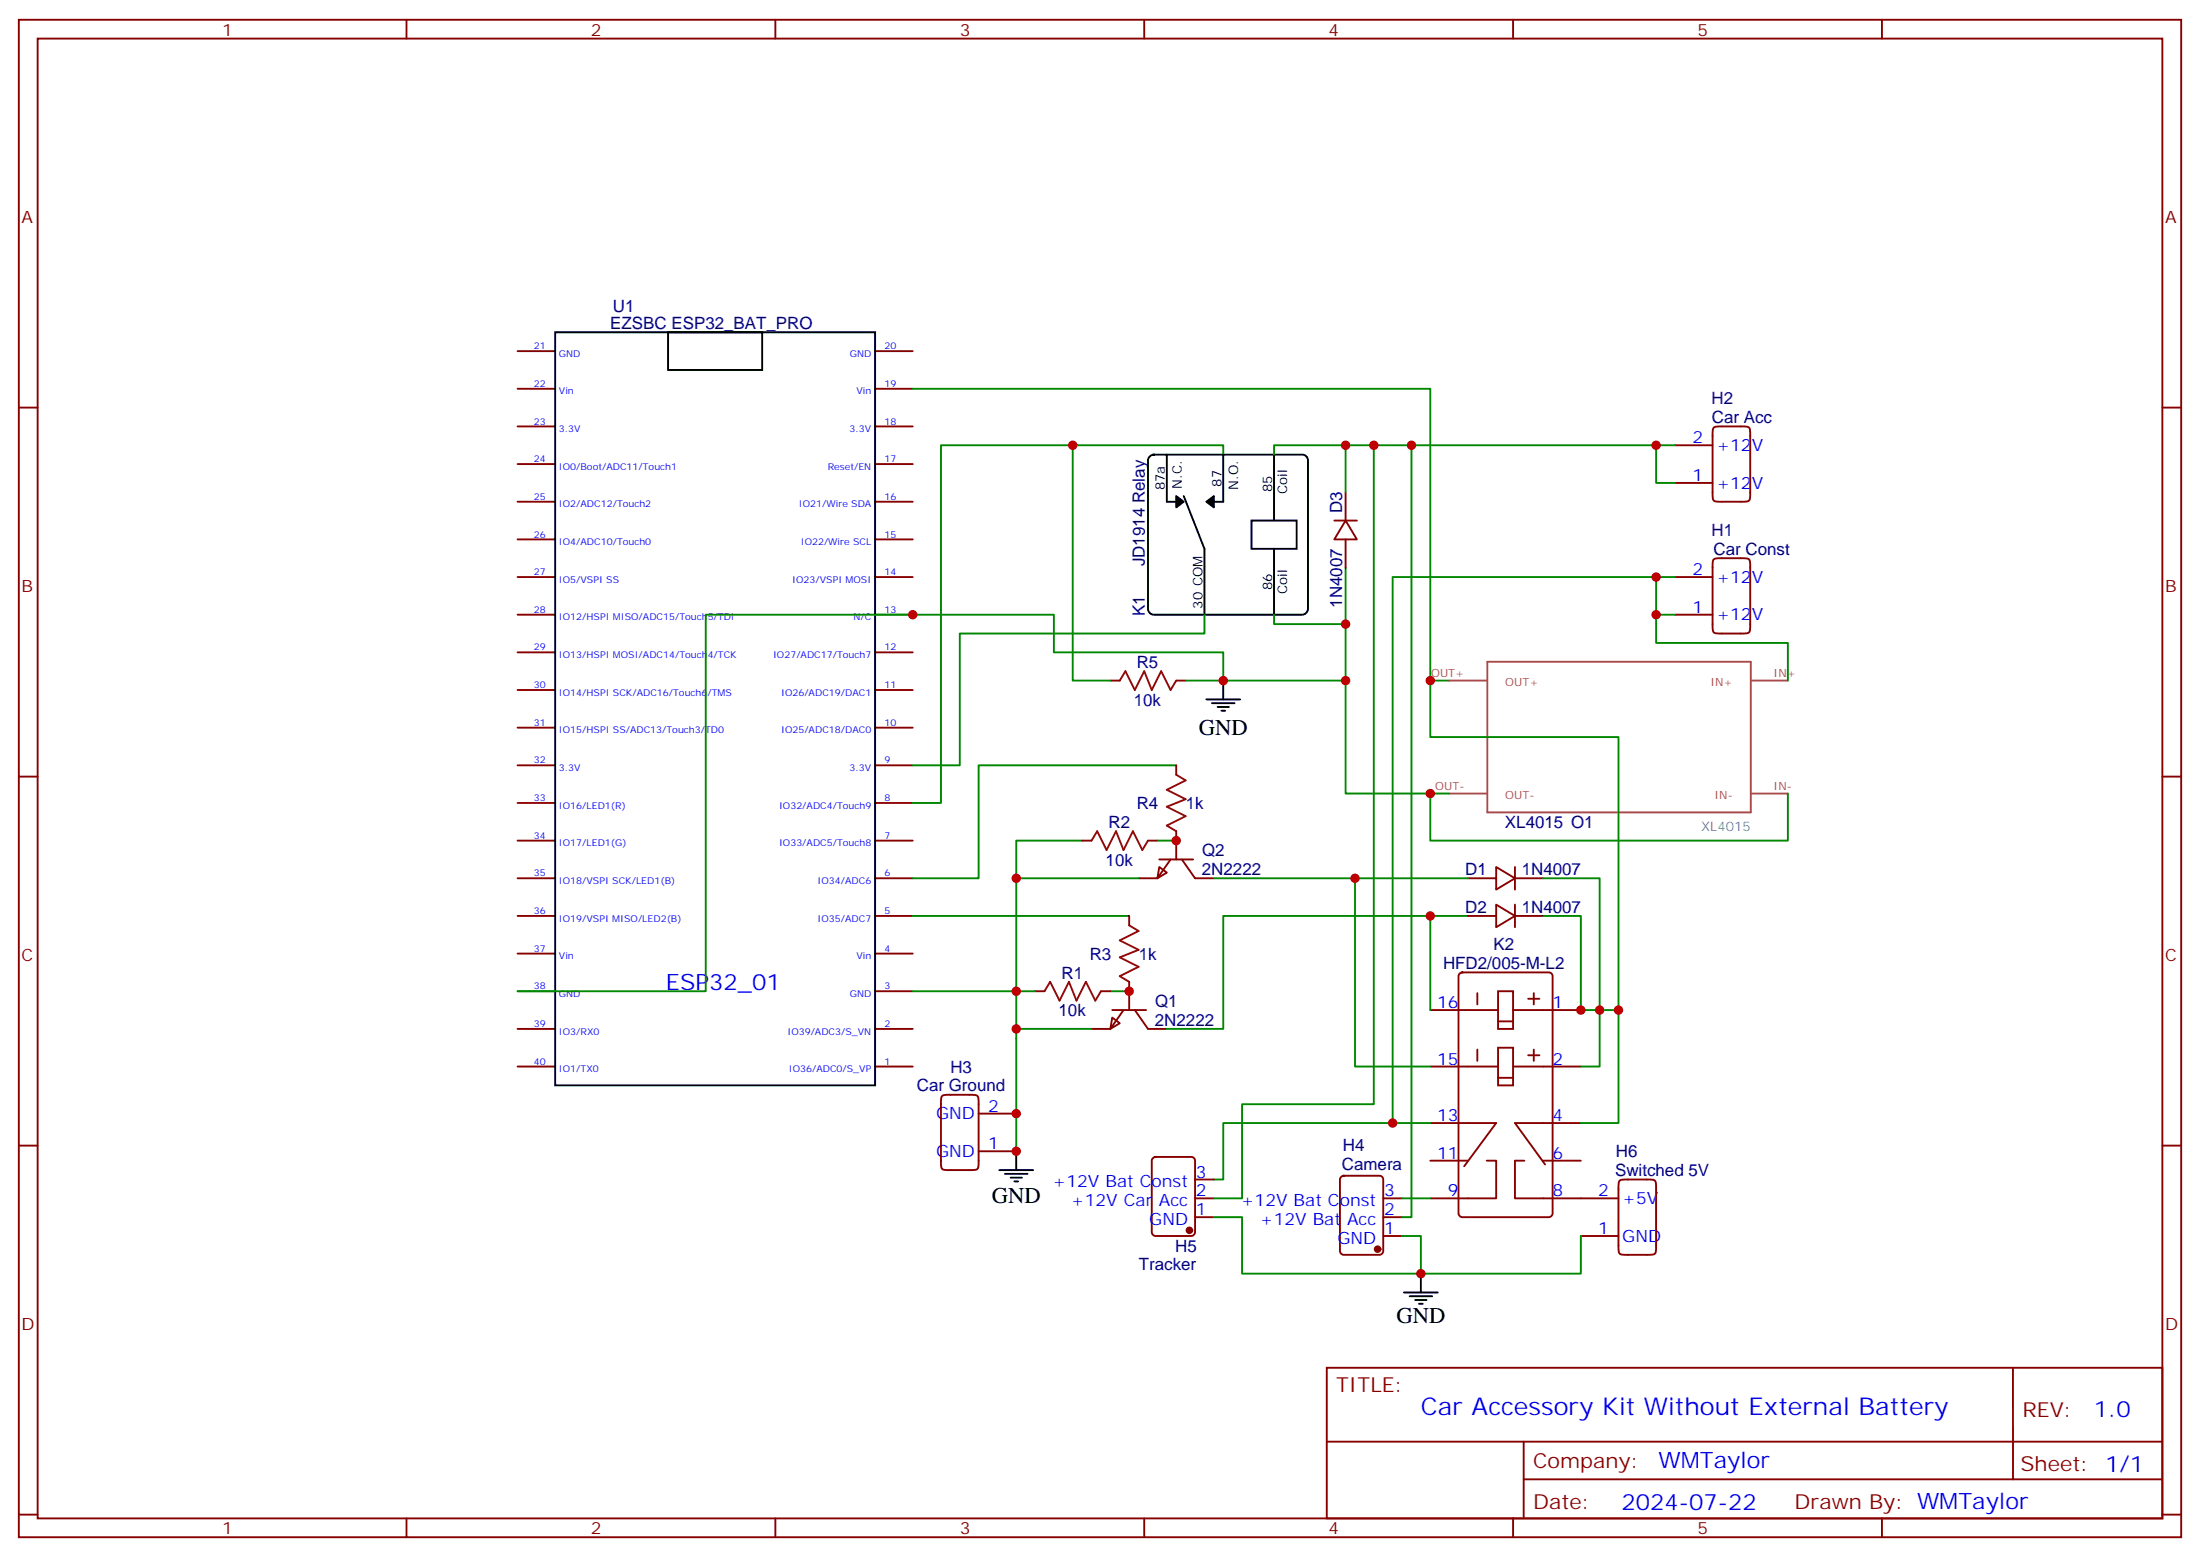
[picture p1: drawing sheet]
<svg xmlns="http://www.w3.org/2000/svg" width="412mm" height="292mm" viewBox="0 0 412 292" stroke-linecap="round" stroke-linejoin="round" font-family="sans-serif">
<g fill="none" stroke="#870000" stroke-width=".35">
<path d="M3.5 3.7h405.4v284.3h-405.4zM7.1 7.2h398.2v277.3h-398.2zM76.2 3.7v3.5M145.3 3.7v3.5M214.5 3.7v3.5M283.6 3.7v3.5M352.8 3.7v3.5M3.5 76.4h3.6M97 79.9h7.1M97 72.8h7.1M97 65.8h7.1M164 79.9h7.1"/>
<path d="M164 72.8h7.1M164 65.8h7.1M405.3 76.4h3.6M97 94h7.1M97 87h7.1M164 94h7.1M164 87h7.1M250.1 97.5h4.3M252.2 97.5l2.2 3.6h-4.3zM252.2 92.3v5.2M314 90.5h7M314 83.4h7"/>
<path d="M321.2 80.1l.8-.2h5.1l.8 .2 .1 .3 .1 12.6-.2 .8-.3 .1-5.6 .1-.8-.2-.1-.3-.1-12.6zM97 115.2h7.1M97 108.1h7.1M97 101.1h7.1M164 115.2h7.1M164 108.1h7.1M164 101.1h7.1M252.2 101.1v5.3M314 115.2h7M314 108.1h7M321.2 104.8l.8-.2h5.1l.8 .2 .1 .3 .1 12.6-.2 .8-.3 .1-5.6 .1-.8-.2-.1-.3-.1-12.6zM97 136.3h7.1"/>
<path d="M97 129.3h7.1M97 122.2h7.1M164 136.3h7.1M164 129.3h7.1M164 122.2h7.1M208.1 127.5h1.8M220.5 127.5h1.7M3.5 145.5h3.6M97 157.5h7.1M97 150.5h7.1M97 143.4h7.1M164 157.5h7.1"/>
<path d="M164 150.5h7.1M164 143.4h7.1M202.8 157.5h1.8M215.2 157.5h1.8M220.5 143.4v1.8M220.5 155.8v5.2M405.3 145.5h3.6M97 178.7h7.1M97 171.6h7.1M97 164.6h7.1M164 178.7h7.1M164 171.6h7.1"/>
<path d="M164 164.6h7.1M211.7 171.6v1.8M217.3 162.5l1.4 1-1.7 1.1zM217.3 161h6.4M219.4 161l-2.4 3.6h-3.6M221.5 161l2.5 3.6h3.5M275.2 171.6h5.3M275.2 164.6h5.3M280.5 162.5l3.5 2.1-3.5 2.1zM280.5 169.5l3.5 2.1-3.5 2.1zM284 171.6h5.3M284 164.6h5.3"/>
<path d="M284 162.5v4.2M284 169.5v4.2M97 199.8h7.1M97 192.8h7.1M97 185.7h7.1M164 199.8h7.1M164 192.8h7.1M164 185.7h7.1M194 185.7h1.8M206.4 185.7h1.7M208.5 190.7l1.4 1-1.8 1.1zM208.5 189.3h6.3"/>
<path d="M210.6 189.3l-2.5 3.5h-3.5M211.7 184v5.3M212.7 189.3l2.5 3.5h3.5M268.1 199.8h12.7M268.1 189.3h12.7M273.6 182.4l.5-.2h16.2a.71 .71 0 0 1 .7 .7v44.5a.76 .76 0 0 1-.7 .7h-16.2a.76 .76 0 0 1-.7-.7v-44.5zM276.9 186.1v2.1M276.9 196.7v2.1M280.8 196.3h2.8v7.1h-2.8zM280.8 185.7h2.8v7.1h-2.8zM280.8 191.4h2.8M283.6 199.8h12.7"/>
<path d="M283.6 189.3h12.7M286.5 197.7h2.1M286.5 187.1h2.1M287.5 186.1v2.1M287.5 196.7v2.1M3.5 214.7h3.6M176.6 205.4l.8-.3h5l.8 .3 .2 .3v12.5l-.2 .8-.3 .2h-5.5l-.8-.2-.1-.3-.1-12.5zM183.4 215.7h7.1M183.4 208.7h7.1M216.1 217l.5-.2h6.7a.71 .71 0 0 1 .7 .7v13.4a.76 .76 0 0 1-.7 .7h-6.7a.76 .76 0 0 1-.7-.7v-13.4zM268.1 210.4h12.4l-6 8.1M268.1 217.5h7.1"/>
<path d="M278.7 217.5h1.8v7h-12.4M280.8 202h2.8M285.8 217.5h-1.8v7h19.4M289.3 217.5h7M296.3 210.4h-12.3l5.6 7.8M405.3 214.7h3.6M224 224.5h3.5M224 221h3.5M224 228.1h3.5M251.4 220.5l.5-.2h6.7a.71 .71 0 0 1 .7 .7v13.4a.76 .76 0 0 1-.7 .7h-6.7a.76 .76 0 0 1-.7-.7v-13.4zM259.3 224.5h3.5M259.3 231.6h3.5"/>
<path d="M259.3 228.1h3.5M296.3 231.6h7.1M303.6 221.2l.8-.2h5l.8 .2 .2 .3v12.6l-.2 .8-.3 .2h-5.5l-.8-.2-.1-.3-.1-12.6zM248.7 256.3h156.6v28.2h-156.6zM377.3 256.3v20.9M248.7 270.1h156.5M285.6 277.2h119.6M285.6 270.1v14.2M3.5 283.8h3.6M76.2 284.5v3.5M145.3 284.5v3.5M214.5 284.5v3.5"/>
<path d="M283.6 284.5v3.5M352.8 284.5v3.5M405.3 283.8h3.6"/>
</g>
<g fill="none" stroke="#000" stroke-width=".35">
<path d="M104.1 62.3h59.9v141.1h-59.9zM125.2 62.3h17.7v7h-17.7zM215.4 85.6l.9-.4h27.8a1.06 1.06 0 0 1 1.1 1.1v27.8a1.13 1.13 0 0 1-1.1 1.1h-27.8a1.13 1.13 0 0 1-1.1-1.1v-27.8zM218.7 85.2v8.8h1.8M221.9 93l3.9 9.8v12.4M229.3 85.2v8.8h-1.8M234.6 97.5h8.5v5.3h-8.5zM238.8 85.2v12.3M238.8 102.8v12.4M226.1 131.1h6.4M227.2 131.8h4.2M228.2 132.5h2.2"/>
<path d="M229 133.2h.7M229.3 127.5v3.6M187.3 219.3h6.4M188.4 220h4.2M190.5 215.7v3.6M189.4 220.7h2.2M190.1 221.4h.8M266.3 238.7v3.5M263.2 242.2h6.3M264.2 242.9h4.3M265.3 243.6h2.1M266 244.3h.7"/>
</g>
<g fill="none" stroke="#008700" stroke-width=".35">
<path d="M171.1 72.8h97v54.7h3.5M201.1 83.4v44.1h7M229.3 85.2v-1.8h-52.9v67.1h-5.3M238.8 85.2v-1.8h13.4v8.9M252.2 83.4h61.8M257.5 83.4v123.5h-24.7v17.6h-5.3M264.6 83.4v144.7h-1.8M310.4 83.4v7.1h3.6M225.8 115.2v3.5h-45.9v24.7h-8.8M252.2 106.4v10.5h-13.4v-1.7M252.2 116.9v10.6h-30M310.4 108.1h-49.3v102.3"/>
<path d="M310.4 115.2v5.3h24.7v7M314 108.1h-3.6v7.1h3.6M229.3 127.5v-5.3h-31.7v-7h-65.3v70.5h-35.3M252.2 127.5v21.2h19.4M268.1 127.5v10.6h35.3v51.2M202.8 157.5h-12.3v58.2M217 157.5h3.5M220.5 143.4h-37.1v21.2h-12.3M268.1 148.7v8.8h67v-8.8M171.1 171.6h40.6M190.5 164.6h22.9M227.5 164.6h26.5"/>
<path d="M268.1 171.6h-38.8v21.2h-10.6M275.2 171.6h-7.1v17.7M275.2 164.6h-21.2v35.2h14.1M289.3 164.6h10.6v24.7h-3.6v-17.7h-7M171.1 185.7h22.9M190.5 192.8h14.1M208.1 185.7h3.6M296.3 199.8h3.6v-10.5h3.5v21.1h-7.1M268.1 210.4h-38.8v10.6h-1.8M227.5 228.1h5.3v10.6h33.5M262.8 231.6h3.5v7.1M262.8 224.5h5.3"/>
<path d="M296.3 231.6v7.1h-30"/>
</g>
<path d="M209.9 127.5l1.1-1.7 1.7 3.5 1.8-3.5 1.4 3.5 1.8-3.5 1.7 3.5 1.1-1.8M204.6 157.5l1.1-1.7 1.7 3.5 1.8-3.5 1.4 3.5 1.8-3.5 1.7 3.5 1.1-1.8M220.5 145.2l1.7 1-3.5 1.8 3.5 1.8-3.5 1.4 3.5 1.7-3.5 1.8 1.8 1.1M211.7 173.4l1.7 1-3.5 1.8 3.5 1.8-3.5 1.4 3.5 1.8-3.5 1.7 1.8 1.1M195.8 185.7l1-1.7 1.8 3.5 1.8-3.5 1.4 3.5 1.8-3.5 1.7 3.5 1.1-1.8" fill="none" stroke="#a10000" stroke-width=".35"/>
<path d="M220.5 93l1.4 1-1.4 1.1zM226.1 94l1.4-1v2.1z" fill="#000" stroke="#000" stroke-width=".35"/>
<g fill="#870000" stroke="#870000" stroke-width=".35">
<circle cx="223" cy="230.5" r=".53"/>
<circle cx="258.2" cy="234.1" r=".53"/>
</g>
<path d="M271.6 127.5h7M278.8 124h49.4v28.2h-49.4zM328.2 127.5h6.9M271.6 148.7h7M328.2 148.7h6.9" fill="none" stroke="#a64a4a" stroke-width=".35"/>
<g fill="#c00">
<circle cx="190.5" cy="215.7" r=".88"/>
<circle cx="190.5" cy="208.7" r=".88"/>
<circle cx="211.7" cy="185.7" r=".88"/>
<circle cx="190.5" cy="164.6" r=".88"/>
<circle cx="190.5" cy="192.8" r=".88"/>
<circle cx="190.5" cy="185.7" r=".88"/>
<circle cx="220.5" cy="157.5" r=".88"/>
<circle cx="201.1" cy="83.4" r=".88"/>
<circle cx="268.1" cy="171.6" r=".88"/>
<circle cx="266.3" cy="238.7" r=".88"/>
<circle cx="229.3" cy="127.5" r=".88"/>
<circle cx="310.4" cy="83.4" r=".88"/>
<circle cx="296.3" cy="189.3" r=".88"/>
<circle cx="299.9" cy="189.3" r=".88"/>
<circle cx="252.2" cy="116.9" r=".88"/>
<circle cx="252.2" cy="83.4" r=".88"/>
<circle cx="257.5" cy="83.4" r=".88"/>
<circle cx="254" cy="164.6" r=".88"/>
<circle cx="261.1" cy="210.4" r=".88"/>
<circle cx="171.1" cy="115.2" r=".88"/>
<circle cx="264.6" cy="83.4" r=".88"/>
<circle cx="310.4" cy="108.1" r=".88"/>
<circle cx="252.2" cy="127.5" r=".88"/>
<circle cx="310.4" cy="115.2" r=".88"/>
<circle cx="268.1" cy="148.7" r=".88"/>
<circle cx="303.4" cy="189.3" r=".88"/>
<circle cx="268.1" cy="127.5" r=".88"/>
</g>
<text font-size="4.6" fill="#00f" x="266.3" y="265.1">Car Accessory Kit Without External Battery</text>
<g font-size="4.2">
<text x="224.7" y="137.7">GND</text>
<text x="185.9" y="225.3">GND</text>
<text x="261.8" y="247.8">GND</text>
</g>
<g font-size="4.2" fill="#00f">
<text x="124.8" y="185.5">ESP32_01</text>
<text x="392.5" y="265.6">1.0</text>
<text x="310.9" y="275.1">WMTaylor</text>
<text x="304" y="282.9">2024-07-22</text>
</g>
<g font-size="3.9" fill="#800">
<text x="250.5" y="260.9">TITLE:</text>
<text x="379.1" y="265.6">REV:</text>
<text x="287.4" y="275.1">Company:</text>
<text x="378.7" y="275.7">Sheet: 1/1</text>
<text x="287.4" y="282.8">Date:</text>
<text x="336.4" y="282.8">Drawn By: WMTaylor</text>
</g>
<g font-size="3.2" fill="#800">
<text x="41.6" y="6.7">1</text>
<text x="110.8" y="6.7">2</text>
<text x="179.9" y="6.7">3</text>
<text x="249.1" y="6.7">4</text>
<text x="318.2" y="6.7">5</text>
<text x="4.1" y="41.8">A</text>
<text x="405.9" y="41.8">A</text>
<text x="4.1" y="110.9">B</text>
<text x="405.9" y="110.9">B</text>
<text x="4.1" y="180.1">C</text>
<text x="405.9" y="180.1">C</text>
<text x="4.1" y="249.2">D</text>
<text x="405.9" y="249.2">D</text>
<text x="41.6" y="287.5">1</text>
<text x="110.8" y="287.5">2</text>
<text x="179.9" y="287.5">3</text>
<text x="249.1" y="287.5">4</text>
<text x="318.2" y="287.5">5</text>
</g>
<g font-size="3.2" fill="#000080">
<text x="114.9" y="58.4">U1</text>
<text x="114.4" y="61.6">EZSBC ESP32_BAT_PRO</text>
<text x="320.8" y="75.8">H2</text>
<text x="320.9" y="79.3">Car Acc</text>
<text x="251.6" y="96.1" transform="rotate(-90 251.6 96.1)">D3</text>
<text x="320.8" y="100.5">H1</text>
<text x="214.6" y="106.1" transform="rotate(-90 214.6 106.1)">JD1914 Relay</text>
<text x="321.2" y="104">Car Const</text>
<text x="251.6" y="113.9" transform="rotate(-90 251.6 113.9)">1N4007</text>
<text x="214.6" y="115.4" transform="rotate(-90 214.6 115.4)">K1</text>
<text x="213.1" y="125.1">R5</text>
<text x="212.5" y="132.2">10k</text>
<text x="207.8" y="155.1">R2</text>
<text x="213.1" y="151.6">R4</text>
<text x="222.3" y="151.6">1k</text>
<text x="282.1" y="155.1">XL4015 O1</text>
<text x="225.3" y="160.4">Q2</text>
<text x="207.2" y="162.2">10k</text>
<text x="225.3" y="164">2N2222</text>
<text x="274.7" y="163.9">D1</text>
<text x="285.2" y="163.9">1N4007</text>
<text x="274.7" y="171">D2</text>
<text x="285.2" y="171">1N4007</text>
<text x="204.3" y="179.8">R3</text>
<text x="213.5" y="179.8">1k</text>
<text x="280" y="177.9">K2</text>
<text x="199" y="183.4">R1</text>
<text x="270.5" y="181.6">HFD2/005-M-L2</text>
<text x="198.4" y="190.4">10k</text>
<text x="216.5" y="188.6">Q1</text>
<text x="216.5" y="192.2">2N2222</text>
<text x="178.2" y="201">H3</text>
<text x="171.9" y="204.5">Car Ground</text>
<text x="251.7" y="215.7">H4</text>
<text x="251.5" y="219.3">Camera</text>
<text x="302.8" y="220.4">Switched 5V</text>
<text x="302.9" y="216.9">H6</text>
<text x="213.5" y="238">Tracker</text>
<text x="220.3" y="234.5">H5</text>
</g>
<g font-size="3.2" fill="#00f">
<text x="317.2" y="83.1">2</text>
<text x="321.7" y="84.5">+12V</text>
<text x="317.2" y="90.1">1</text>
<text x="321.7" y="91.5">+12V</text>
<text x="317.2" y="107.8">2</text>
<text x="321.7" y="109.2">+12V</text>
<text x="317.2" y="114.8">1</text>
<text x="321.7" y="116.2">+12V</text>
<text x="269.4" y="188.9">16</text>
<text x="291" y="188.9">1</text>
<text x="269.4" y="199.5">15</text>
<text x="291" y="199.5">2</text>
<text x="175.5" y="209.7">GND</text>
<text x="185.2" y="208.3">2</text>
<text x="185.2" y="215.4">1</text>
<text x="269.4" y="210.1">13</text>
<text x="291" y="210.1">4</text>
<text x="175.5" y="216.8">GND</text>
<text x="224.2" y="220.7">3</text>
<text x="269.4" y="217.1">11</text>
<text x="291" y="217.1">6</text>
<text x="197.3" y="222.4">+12V Bat Const</text>
<text x="200.7" y="226">+12V Car Acc</text>
<text x="224.2" y="227.7">1</text>
<text x="224.2" y="224.2">2</text>
<text x="232.6" y="226">+12V Bat Const</text>
<text x="259.5" y="227.7">2</text>
<text x="259.5" y="224.2">3</text>
<text x="271.4" y="224.2">9</text>
<text x="291" y="224.2">8</text>
<text x="299.6" y="224.2">2</text>
<text x="304.1" y="225.6">+5V</text>
<text x="215.4" y="229.5">GND</text>
<text x="236.2" y="229.5">+12V Bat Acc</text>
<text x="250.7" y="233">GND</text>
<text x="259.5" y="231.2">1</text>
<text x="299.6" y="231.2">1</text>
<text x="304.1" y="232.7">GND</text>
</g>
<g font-size="2.5">
<text x="218.4" y="91.9" transform="rotate(-90 218.4 91.9)">87a</text>
<text x="221.5" y="91.6" transform="rotate(-90 221.5 91.6)">N.C.</text>
<text x="229" y="91.2" transform="rotate(-90 229 91.2)">87</text>
<text x="232.1" y="91.8" transform="rotate(-90 232.1 91.8)">N.O.</text>
<text x="238.5" y="92.3" transform="rotate(-90 238.5 92.3)">85</text>
<text x="241.3" y="92.6" transform="rotate(-90 241.3 92.6)">Coil</text>
<text x="238.5" y="110.6" transform="rotate(-90 238.5 110.6)">86</text>
<text x="241.3" y="111.3" transform="rotate(-90 241.3 111.3)">Coil</text>
<text x="225.4" y="114.1" transform="rotate(-90 225.4 114.1)">30 COM</text>
</g>
<text font-size="2.5" fill="#838383" x="318.9" y="155.8">XL4015</text>
<g font-size="2.1" fill="#a54b4b">
<text x="268.3" y="126.8">OUT+</text>
<text x="282.2" y="128.6">OUT+</text>
<text x="320.6" y="128.6">IN+</text>
<text x="332.5" y="126.8">IN+</text>
<text x="269" y="148">OUT-</text>
<text x="282.2" y="149.7">OUT-</text>
<text x="321.4" y="149.7">IN-</text>
<text x="332.5" y="148">IN-</text>
</g>
<g font-size="1.8" fill="#00f">
<text x="100.1" y="65.4">21</text>
<text x="165.8" y="65.4">20</text>
<text x="104.8" y="66.9">GND</text>
<text x="159.3" y="66.9">GND</text>
<text x="100.1" y="72.5">22</text>
<text x="104.8" y="73.9">Vin</text>
<text x="160.5" y="73.9">Vin</text>
<text x="165.8" y="72.5">19</text>
<text x="100.1" y="79.6">23</text>
<text x="104.8" y="81">3.3V</text>
<text x="159.3" y="81">3.3V</text>
<text x="165.8" y="79.6">18</text>
<text x="100.1" y="86.6">24</text>
<text x="104.8" y="88">IO0/Boot/ADC11/Touch1</text>
<text x="155.2" y="88">Reset/EN</text>
<text x="165.8" y="86.6">17</text>
<text x="100.1" y="93.7">25</text>
<text x="104.8" y="95.1">IO2/ADC12/Touch2</text>
<text x="149.8" y="95.1">IO21/Wire SDA</text>
<text x="165.8" y="93.7">16</text>
<text x="100.1" y="100.7">26</text>
<text x="165.8" y="100.7">15</text>
<text x="100.1" y="107.8">27</text>
<text x="104.8" y="102.1">IO4/ADC10/Touch0</text>
<text x="150.1" y="102.1">IO22/Wire SCL</text>
<text x="165.8" y="107.8">14</text>
<text x="104.8" y="109.2">IO5/VSPI SS</text>
<text x="148.5" y="109.2">IO23/VSPI MOSI</text>
<text x="100.1" y="114.8">28</text>
<text x="104.8" y="116.2">IO12/HSPI MISO/ADC15/Touch5/TDI</text>
<text x="160" y="116.2">N/C</text>
<text x="165.8" y="114.8">13</text>
<text x="100.1" y="121.9">29</text>
<text x="104.8" y="123.3">IO13/HSPI MOSI/ADC14/Touch4/TCK</text>
<text x="144.9" y="123.3">IO27/ADC17/Touch7</text>
<text x="165.8" y="121.9">12</text>
<text x="100.1" y="128.9">30</text>
<text x="104.8" y="130.4">IO14/HSPI SCK/ADC16/Touch6/TMS</text>
<text x="146.4" y="130.4">IO26/ADC19/DAC1</text>
<text x="165.8" y="128.9">11</text>
<text x="100.1" y="136">31</text>
<text x="104.8" y="137.4">IO15/HSPI SS/ADC13/Touch3/TD0</text>
<text x="146.4" y="137.4">IO25/ADC18/DAC0</text>
<text x="165.8" y="136">10</text>
<text x="100.1" y="143.1">32</text>
<text x="165.8" y="143.1">9</text>
<text x="104.8" y="144.5">3.3V</text>
<text x="159.3" y="144.5">3.3V</text>
<text x="100.1" y="150.1">33</text>
<text x="104.8" y="151.5">IO16/LED1(R)</text>
<text x="146" y="151.5">IO32/ADC4/Touch9</text>
<text x="165.8" y="150.1">8</text>
<text x="100.1" y="157.2">34</text>
<text x="104.8" y="158.6">IO17/LED1(G)</text>
<text x="146" y="158.6">IO33/ADC5/Touch8</text>
<text x="165.8" y="157.2">7</text>
<text x="100.1" y="164.2">35</text>
<text x="104.8" y="165.6">IO18/VSPI SCK/LED1(B)</text>
<text x="153.3" y="165.6">IO34/ADC6</text>
<text x="165.8" y="164.2">6</text>
<text x="100.1" y="171.3">36</text>
<text x="104.8" y="172.7">IO19/VSPI MISO/LED2(B)</text>
<text x="153.3" y="172.7">IO35/ADC7</text>
<text x="165.8" y="171.3">5</text>
<text x="100.1" y="178.3">37</text>
<text x="104.8" y="179.7">Vin</text>
<text x="160.5" y="179.7">Vin</text>
<text x="165.8" y="178.3">4</text>
<text x="100.1" y="185.4">38</text>
<text x="165.8" y="185.4">3</text>
<text x="104.8" y="186.8">GND</text>
<text x="159.3" y="186.8">GND</text>
<text x="100.1" y="192.4">39</text>
<text x="104.8" y="193.9">IO3/RX0</text>
<text x="147.6" y="193.9">IO39/ADC3/S_VN</text>
<text x="165.8" y="192.4">2</text>
<text x="100.1" y="199.5">40</text>
<text x="104.8" y="200.9">IO1/TX0</text>
<text x="147.9" y="200.9">IO36/ADC0/S_VP</text>
<text x="165.8" y="199.5">1</text>
</g>
</svg>
